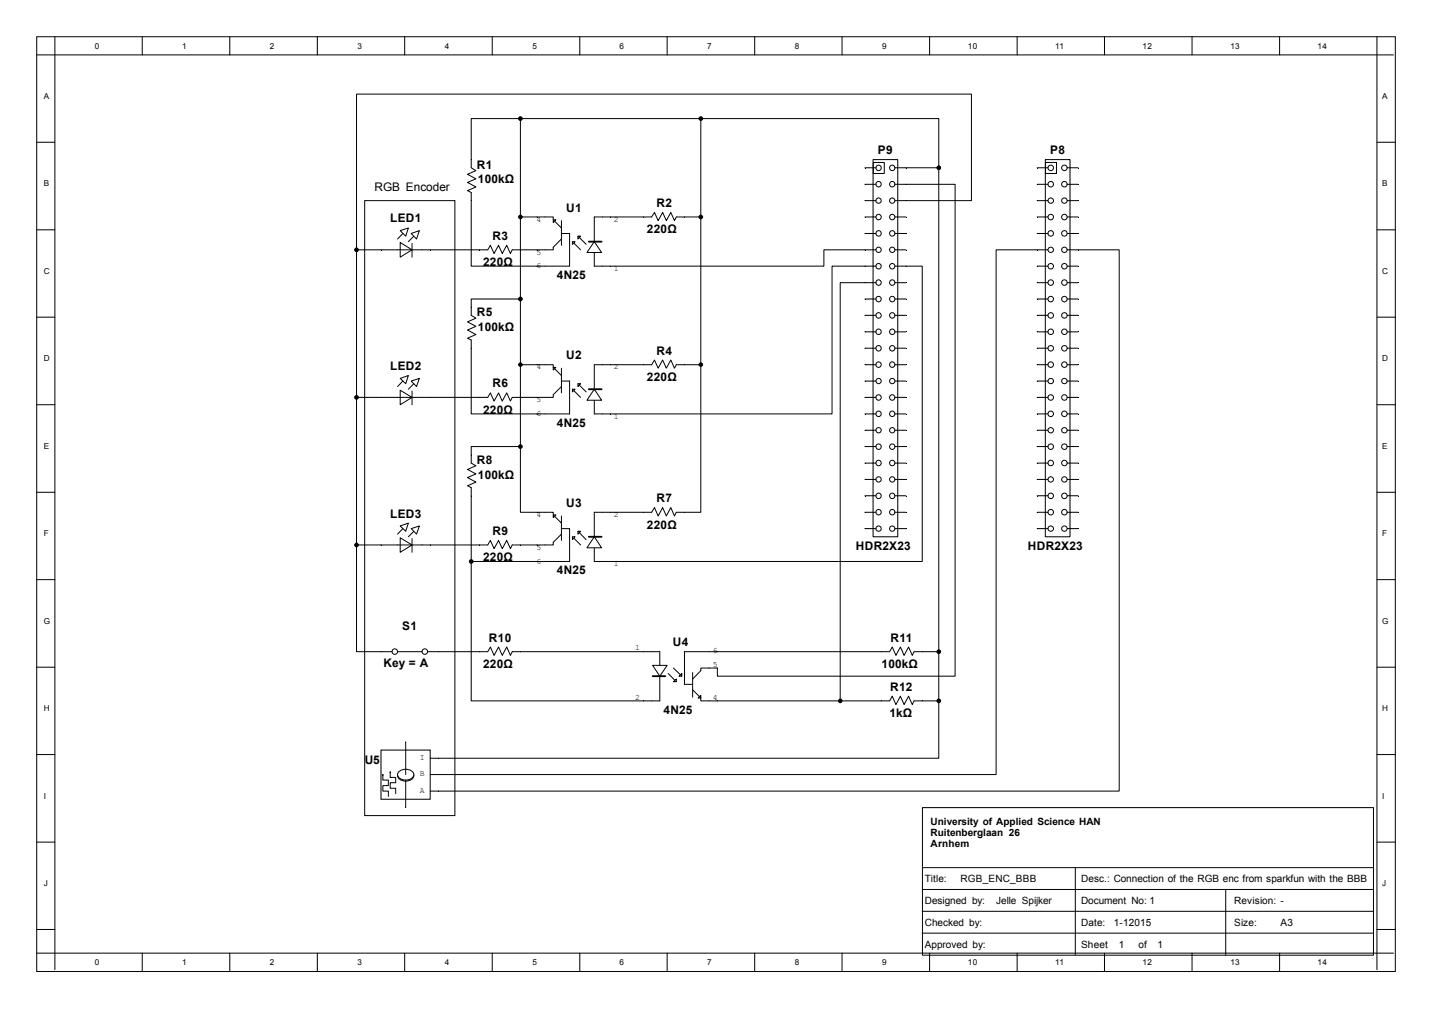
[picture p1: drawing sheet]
<svg xmlns="http://www.w3.org/2000/svg" width="297mm" height="210mm" viewBox="0 0 297 210" stroke-linecap="round" stroke-linejoin="round" font-family="sans-serif">
<g fill="none" stroke="#000" stroke-width=".21">
<path d="M7.6 7.6h281.8v193.9h-281.8zM7.6 11.4h281.4M11.4 7.6v193.5M29.5 7.6v3.8M47.7 7.6v3.8M65.8 7.6v3.8M83.9 7.6v3.8M102.1 7.6v3.8M120.3 7.6v3.8M138.4 7.6v3.8M156.5 7.6v3.8M174.7 7.6v3.8"/>
<path d="M192.8 7.6v3.8M211 7.6v3.8M229.1 7.6v3.8M247.3 7.6v3.8M265.4 7.6v3.8M285.6 7.6v193.5M7.6 29.5h3.8M285.6 29.5h3.8M7.6 47.7h3.8M285.6 47.7h3.8M7.6 65.8h3.8M285.6 65.8h3.8"/>
<path d="M7.6 83.9h3.8M285.6 83.9h3.8M7.6 102.1h3.8M285.6 102.1h3.8M7.6 120.2h3.8M7.6 138.4h3.8M285.6 120.2h3.8M285.6 138.4h3.8M7.6 156.5h3.8M285.6 156.5h3.8M7.6 174.7h3.8M285.6 174.7h3.8"/>
<path d="M7.6 192.8h3.8M7.6 197.7h281.4M29.5 197.7v3.8M47.7 197.7v3.8M65.8 197.7v3.8M83.9 197.7v3.8M102.1 197.7v3.8M120.3 197.7v3.8M138.4 197.7v3.8M156.5 197.7v3.8M174.7 197.7v3.8M192.8 197.7v3.8"/>
<path d="M211 197.7v3.8M229.1 197.7v3.8M247.3 197.7v3.8M265.4 197.7v3.8M285.6 192.8h3.8"/>
</g>
<path d="M83 50.3l2.5 1.5-2.5 1.5z" fill="#fff"/>
<g fill="none" stroke="#000" stroke-width=".21">
<path d="M179.4 38.2h2.3M179.4 34.8h2.3M181.1 33.1h5.1v78.2h-5.1zM181.1 33.7h2.3v2.3h-2.3zM185.6 38.2h2.3M185.6 34.8h2.3M215.1 38.2h2.3M215.1 34.8h2.3M216.8 33.1h5.2v78.2h-5.2zM216.9 33.7h2.3v2.3h-2.3zM221.4 38.2h2.2M221.4 34.8h2.2"/>
<path d="M79 51.8h10.2M83 50.3l2.5 1.5-2.5 1.5zM83 47.8l1.7-.5-.5 1.7zM83.6 48.4l-1.1 1.2M85.3 48.4l1.7-.6-.6 1.8zM85.5 50.5v2.8M85.8 49l-1.1 1.1M114.8 45.6l1.7 1.7M116.5 48.4h1.6v6.8M116.5 45.8v5.1M116.5 49.6l-1.7 1.7M118.7 50.1l1.7 1.7"/>
<path d="M119.9 49l1.7 1.7M123.3 45v10.2M179.4 51.8h2.3M179.4 55.2h2.3M179.4 48.4h2.3M179.4 45h2.3M179.4 41.6h2.3M179.4 58.6h2.3M185.6 51.8h2.3M185.6 55.2h2.3M185.6 48.4h2.3M185.6 45h2.3"/>
<path d="M185.6 41.6h2.3M185.6 58.6h2.3M215.1 51.8h2.3M215.1 55.2h2.3M215.1 48.4h2.3M215.1 45h2.3M215.1 41.6h2.3M215.1 58.6h2.3M221.4 51.8h2.2M221.4 55.2h2.2M221.4 48.4h2.2M221.4 45h2.2"/>
<path d="M221.4 41.6h2.2M221.4 58.6h2.2M179.4 79h2.3M179.4 75.6h2.3M179.4 72.2h2.3M179.4 68.8h2.3M179.4 65.4h2.3M179.4 62h2.3M185.6 79h2.3M185.6 75.6h2.3M185.6 72.2h2.3M185.6 68.8h2.3"/>
<path d="M185.6 65.4h2.3M185.6 62h2.3M215.1 79h2.3M215.1 75.6h2.3M215.1 72.2h2.3M215.1 68.8h2.3M215.1 65.4h2.3M215.1 62h2.3M221.4 79h2.2M221.4 75.6h2.2M221.4 72.2h2.2M221.4 68.8h2.2"/>
<path d="M221.4 65.4h2.2M221.4 62h2.2M179.4 99.4h2.3M179.4 96.1h2.3M179.4 92.6h2.3M179.4 89.2h2.3M179.4 85.9h2.3M179.4 82.4h2.3M185.6 99.4h2.3M185.6 96.1h2.3M185.6 92.6h2.3M185.6 89.2h2.3"/>
<path d="M185.6 85.9h2.3M185.6 82.4h2.3M215.1 99.4h2.3M215.1 96.1h2.3M215.1 92.6h2.3M215.1 89.2h2.3M215.1 85.9h2.3M215.1 82.4h2.3M221.4 99.4h2.2M221.4 96.1h2.2M221.4 92.6h2.2M221.4 89.2h2.2"/>
<path d="M221.4 85.9h2.2M221.4 82.4h2.2M179.4 109.6h2.3M179.4 106.3h2.3M179.4 102.8h2.3M185.6 109.6h2.3M185.6 106.3h2.3M185.6 102.8h2.3M215.1 109.6h2.3M215.1 106.3h2.3M215.1 102.8h2.3M221.4 109.6h2.2"/>
<path d="M221.4 106.3h2.2M221.4 102.8h2.2M79 135.2h2.3M82.5 135.2h5M88.7 135.2h2.3"/>
<circle cx="182.2" cy="34.8" r=".56"/>
<circle cx="182.2" cy="38.2" r=".56"/>
<circle cx="185.1" cy="34.8" r=".56"/>
<circle cx="185.1" cy="38.2" r=".56"/>
<circle cx="217.9" cy="38.2" r=".57"/>
<circle cx="218" cy="34.8" r=".57"/>
<circle cx="220.8" cy="38.2" r=".57"/>
<circle cx="220.8" cy="34.8" r=".57"/>
<circle cx="182.2" cy="55.2" r=".56"/>
<circle cx="182.2" cy="58.6" r=".56"/>
<circle cx="182.2" cy="45" r=".56"/>
<circle cx="182.2" cy="48.4" r=".56"/>
<circle cx="182.2" cy="51.8" r=".55"/>
<circle cx="182.2" cy="41.6" r=".55"/>
<circle cx="185.1" cy="55.2" r=".56"/>
<circle cx="185.1" cy="45" r=".56"/>
<circle cx="185.1" cy="48.4" r=".56"/>
<circle cx="185.1" cy="58.6" r=".56"/>
<circle cx="185.1" cy="41.6" r=".55"/>
<circle cx="185.1" cy="51.8" r=".55"/>
<circle cx="217.9" cy="48.4" r=".57"/>
<circle cx="217.9" cy="58.6" r=".57"/>
<circle cx="218" cy="45" r=".57"/>
<circle cx="218" cy="55.2" r=".57"/>
<circle cx="218" cy="51.8" r=".56"/>
<circle cx="218" cy="41.6" r=".56"/>
<circle cx="220.8" cy="58.6" r=".57"/>
<circle cx="220.8" cy="48.4" r=".57"/>
<circle cx="220.8" cy="45" r=".57"/>
<circle cx="220.8" cy="55.2" r=".57"/>
<circle cx="220.8" cy="41.6" r=".56"/>
<circle cx="220.8" cy="51.8" r=".56"/>
<circle cx="182.2" cy="68.8" r=".56"/>
<circle cx="182.2" cy="62" r=".56"/>
<circle cx="182.2" cy="72.2" r=".56"/>
<circle cx="182.2" cy="75.6" r=".56"/>
<circle cx="182.2" cy="65.4" r=".56"/>
<circle cx="182.2" cy="79" r=".55"/>
<circle cx="185.1" cy="72.2" r=".56"/>
<circle cx="185.1" cy="62" r=".56"/>
<circle cx="185.1" cy="68.8" r=".56"/>
<circle cx="185.1" cy="75.6" r=".56"/>
<circle cx="185.1" cy="65.4" r=".56"/>
<circle cx="185.1" cy="79" r=".55"/>
<circle cx="217.9" cy="68.8" r=".57"/>
<circle cx="217.9" cy="75.6" r=".57"/>
<circle cx="218" cy="62" r=".57"/>
<circle cx="218" cy="72.2" r=".57"/>
<circle cx="218" cy="65.4" r=".57"/>
<circle cx="218" cy="79" r=".56"/>
<circle cx="220.8" cy="75.6" r=".57"/>
<circle cx="220.8" cy="68.8" r=".57"/>
<circle cx="220.8" cy="62" r=".57"/>
<circle cx="220.8" cy="72.2" r=".57"/>
<circle cx="220.8" cy="65.4" r=".57"/>
<circle cx="220.8" cy="79" r=".56"/>
<circle cx="182.2" cy="82.4" r=".56"/>
<circle cx="182.2" cy="92.6" r=".56"/>
<circle cx="182.2" cy="85.8" r=".56"/>
<circle cx="182.2" cy="96" r=".56"/>
<circle cx="182.2" cy="89.2" r=".55"/>
<circle cx="182.2" cy="99.4" r=".55"/>
<circle cx="185.1" cy="96" r=".56"/>
<circle cx="185.1" cy="92.6" r=".56"/>
<circle cx="185.1" cy="85.8" r=".56"/>
<circle cx="185.1" cy="82.4" r=".56"/>
<circle cx="185.1" cy="99.4" r=".55"/>
<circle cx="185.1" cy="89.2" r=".55"/>
<circle cx="217.9" cy="85.8" r=".57"/>
<circle cx="217.9" cy="96" r=".57"/>
<circle cx="218" cy="82.4" r=".57"/>
<circle cx="218" cy="92.6" r=".57"/>
<circle cx="218" cy="89.2" r=".56"/>
<circle cx="218" cy="99.4" r=".56"/>
<circle cx="220.8" cy="85.8" r=".57"/>
<circle cx="220.8" cy="96" r=".57"/>
<circle cx="220.8" cy="82.4" r=".57"/>
<circle cx="220.8" cy="92.6" r=".57"/>
<circle cx="220.8" cy="89.2" r=".56"/>
<circle cx="220.8" cy="99.4" r=".56"/>
<circle cx="182.2" cy="106.2" r=".56"/>
<circle cx="182.2" cy="102.8" r=".56"/>
<circle cx="182.2" cy="109.6" r=".55"/>
<circle cx="185.1" cy="102.8" r=".56"/>
<circle cx="185.1" cy="106.2" r=".56"/>
<circle cx="185.1" cy="109.6" r=".55"/>
<circle cx="217.9" cy="106.2" r=".57"/>
<circle cx="218" cy="102.8" r=".57"/>
<circle cx="218" cy="109.6" r=".56"/>
<circle cx="220.8" cy="106.2" r=".57"/>
<circle cx="220.8" cy="102.8" r=".57"/>
<circle cx="220.8" cy="109.6" r=".56"/>
<circle cx="81.9" cy="135.2" r=".57"/>
<circle cx="88.1" cy="135.2" r=".57"/>
</g>
<path d="M119.9 49h.5l-.5 .6z" fill="#fff"/>
<path d="M119.9 49h.5l-.5 .6z" fill="none" stroke="#000" stroke-width=".21"/>
<path d="M118.7 50.1h.6l-.6 .6z" fill="#fff"/>
<path d="M113.1 45h1.7v.6M113.1 55.2h5M114.8 51.3v.5h-1.7M118.7 50.1h.6l-.6 .6z" fill="none" stroke="#000" stroke-width=".21"/>
<path d="M114.8 45.6h.5l-.5 .5z" fill="#fff"/>
<path d="M114.8 45.6h.5l-.5 .5zM123.3 55.2h1.7M123.3 45h1.7" fill="none" stroke="#000" stroke-width=".21"/>
<path d="M123.3 50.1l1.5 2.3h-3.1z" fill="#fff"/>
<path d="M97.7 33.1v1.7l1 .6-1.7 .8 1.7 .9-1.7 .7 1.7 1-1.7 .7 .7 .4v15.3h15.4M99.4 51.8h1.8l.5-.9 .8 1.7 .9-1.7 .8 1.7 .9-1.7 .8 1.7 .4-.8h6.8M111.4 45h1.7M123.3 50.1l1.5 2.3h-3.1zM125 45h10.2l.6-.9 .7 1.7 1-1.7 .7 1.7 .9-1.7 .8 1.7 .4-.8h1.7M125 55.2h1.7" fill="none" stroke="#000" stroke-width=".21"/>
<path d="M122.1 50.1h2.7" fill="none" stroke="#000" stroke-width=".38"/>
<path d="M83 80.9l2.5 1.5-2.5 1.5z" fill="#fff"/>
<g fill="none" stroke="#000" stroke-width=".21">
<path d="M83 78.5l1.7-.6-.5 1.7zM83.6 79l-1.1 1.2M85.3 79l1.7-.5-.6 1.7zM85.8 79.6l-1.1 1.1M114.8 76.2l1.7 1.7M116.5 76.4v5.1M116.5 79h1.6v6.9M119.9 79.6l1.7 1.7M123.3 75.6v10.3M79 82.4h10.2M83 80.9l2.5 1.5-2.5 1.5zM85.5 81.1v2.8"/>
<path d="M116.5 80.2l-1.7 1.7M118.7 80.7l1.7 1.7"/>
</g>
<path d="M119.9 79.6h.5l-.5 .6z" fill="#fff"/>
<path d="M119.9 79.6h.5l-.5 .6z" fill="none" stroke="#000" stroke-width=".21"/>
<path d="M118.7 80.7h.6l-.6 .6z" fill="#fff"/>
<path d="M113.1 75.6h1.7v.6M113.1 85.9h5M114.8 81.9v.5h-1.7M118.7 80.7h.6l-.6 .6z" fill="none" stroke="#000" stroke-width=".21"/>
<path d="M114.8 76.2h.5l-.5 .6z" fill="#fff"/>
<path d="M114.8 76.2h.5l-.5 .6zM123.3 75.6h1.7M123.3 85.9h1.7" fill="none" stroke="#000" stroke-width=".21"/>
<path d="M123.3 80.7l1.5 2.3h-3.1z" fill="#fff"/>
<path d="M97.7 63.7v1.7l1 .6-1.7 .8 1.7 .9-1.7 .8 1.7 .9-1.7 .7 .7 .4v15.4h15.4M111.4 75.6h1.7M125 75.6h10.2l.6-.9 .7 1.7 1-1.7 .7 1.7 .9-1.7 .8 1.7 .4-.8h1.7M99.4 82.4h1.8l.5-.9 .8 1.7 .9-1.7 .8 1.7 .9-1.7 .8 1.7 .4-.8h6.8M123.3 80.7l1.5 2.3h-3.1zM125 85.9h1.7" fill="none" stroke="#000" stroke-width=".21"/>
<path d="M122.1 80.7h2.7" fill="none" stroke="#000" stroke-width=".38"/>
<path d="M83 111.5l2.5 1.5-2.5 1.6z" fill="#fff"/>
<g fill="none" stroke="#000" stroke-width=".21">
<path d="M79 113h10.2M83 111.5l2.5 1.5-2.5 1.6zM83 109.1l1.7-.6-.5 1.7zM83.6 109.6l-1.1 1.2M85.3 109.6l1.7-.5-.6 1.7zM85.5 111.7v2.9M85.8 110.2l-1.1 1.1M114.8 106.8l1.7 1.7M116.5 107v5.1M116.5 109.6h1.6v6.9M116.5 110.8l-1.7 1.7M118.7 111.3l1.7 1.7"/>
<path d="M119.9 110.2l1.7 1.7M123.3 106.3v10.2"/>
</g>
<path d="M119.9 110.2h.5l-.5 .6z" fill="#fff"/>
<path d="M119.9 110.2h.5l-.5 .6z" fill="none" stroke="#000" stroke-width=".21"/>
<path d="M118.7 111.3h.6l-.6 .6z" fill="#fff"/>
<path d="M113.1 106.3h1.7v.5M113.1 116.5h5M114.8 112.5v.5h-1.7M118.7 111.3h.6l-.6 .6z" fill="none" stroke="#000" stroke-width=".21"/>
<path d="M114.8 106.8h.5l-.5 .6z" fill="#fff"/>
<path d="M114.8 106.8h.5l-.5 .6zM123.3 116.5h1.7M123.3 106.3h1.7" fill="none" stroke="#000" stroke-width=".21"/>
<path d="M123.3 111.3l1.5 2.3h-3.1z" fill="#fff"/>
<g fill="none" stroke="#000" stroke-width=".21">
<path d="M74 51.8v30.6M111.4 45h-3.5v47.6M107.9 62h-10.2v1.7M107.9 75.6h3.5M107.9 92.6h-10.2v3.5l1 .5-1.7 .8 1.7 .9-1.7 .8 1.7 .9-1.7 .8 .7 .3v1.7M107.9 92.6v13.7h5.2M99.4 113h1.8l.5-.9 .8 1.7 .9-1.7 .8 1.7 .9-1.7 .8 1.7 .4-.8h6.8M111.4 116.5h1.7M123.3 111.3l1.5 2.3h-3.1zM125 106.3h10.2l.6-1 .7 1.7 1-1.7 .7 1.7 .9-1.7 .8 1.7 .4-.7h1.7M125 116.5h1.7M136.9 135.2v10.2"/>
<path d="M138.6 139.7l1.7 1.7M139.7 138.6l1.7 1.7M142 135.2v6.7h1.7M143.7 139.5v5.1M145.4 139.1l-1.7 1.7M143.7 143.1l1.7 1.7"/>
<circle cx="74" cy="51.8" r=".38"/>
<circle cx="107.9" cy="45" r=".38"/>
<circle cx="107.9" cy="62" r=".38"/>
<circle cx="108" cy="75.6" r=".37"/>
<circle cx="74" cy="82.4" r=".38"/>
<circle cx="107.9" cy="92.6" r=".38"/>
</g>
<path d="M122.1 111.3h2.7" fill="none" stroke="#000" stroke-width=".38"/>
<g fill="#000">
<circle cx="74" cy="51.8" r=".38"/>
<circle cx="107.9" cy="45" r=".38"/>
<circle cx="107.9" cy="62" r=".38"/>
<circle cx="108" cy="75.6" r=".37"/>
<circle cx="74" cy="82.4" r=".38"/>
<circle cx="107.9" cy="92.6" r=".38"/>
</g>
<path d="M139.7 141.4l.6-.6v.6z" fill="#fff"/>
<path d="M139.7 141.4l.6-.6v.6z" fill="none" stroke="#000" stroke-width=".21"/>
<path d="M140.8 140.3l.6-.6v.6z" fill="#fff"/>
<path d="M142 135.2h5.1M147.1 138.6h-1.7v.5M140.8 140.3l.6-.6v.6zM145.4 144.8v.6h1.7" fill="none" stroke="#000" stroke-width=".21"/>
<path d="M144.8 144.8l.6-.6v.6z" fill="#fff"/>
<path d="M135.2 135.2h1.7M135.2 145.4h1.7M144.8 144.8l.6-.6v.6z" fill="none" stroke="#000" stroke-width=".21"/>
<path d="M135.4 138h3l-1.5 2.3z" fill="#fff"/>
<g fill="none" stroke="#000" stroke-width=".21">
<path d="M107.9 24.6h-10.2v8.5M107.9 24.6v20.4M107.9 24.6h37.5M145.4 24.6h49.3v10.2M145.4 24.6v51M187.9 38.2h10.2v102.1h-49.3v-1.7h-1.7M187.9 34.8h6.8M194.7 34.8v110.6M75.6 41.6h18.8v127.6h-18.8zM89.2 51.8h10.2M142 45h3.4M179.4 58.6h-5.1v86.8"/>
<path d="M179.4 51.8h-8.5v3.4h-44.2M179.4 55.2h-6.8v30.7h-45.9M187.9 41.6h13.6v-22.1h-127.5v32.3h5M187.9 55.2h3.4v61.3h-64.6M215.1 51.8h-8.5v108.9h-117.4M223.6 51.8h8.6v112.3h-143M142 75.6h3.4M145.4 75.6v30.7h-3.4M79 82.4h-5v30.6M89.2 82.4h10.2M74 113v22.2h5M74 113h5"/>
<path d="M89.2 113h10.2M97.7 116.5v28.9h37.5M97.7 102.8v13.7M97.7 116.5h13.7M91 135.2h10.2l.5-1 .8 1.7 .9-1.7 .8 1.7 .9-1.7 .8 1.7 .4-.7h28.9M135.4 138h3l-1.5 2.3zM147.1 135.2h37.4l.6-1 .7 1.7 1-1.7 .7 1.7 1-1.7 .7 1.7 .4-.7h5.1M79 155.6h10.2v10.2h-10.2zM84.2 153.9v6.8M147.1 145.4h37.4l.6-1 .7 1.7 1-1.7 .7 1.7 1-1.7 .7 1.7 .4-.7h5.1M194.7 145.4v11.9h-105.5M79.4 160.9v-.2v1.1h1.2v1.1h-1.2v1.2h1.2v1.1"/>
<path d="M80.9 160.3v-.2v1.1h1.2v1.1h-1.2v1.2h1.2v1.1M82.5 160.9a1.83 1.83 0 0 0 1.7 1.1 1.83 1.83 0 0 0 1.6-1.1M82.8 160a1.94 1.94 0 0 1 3 .7 1.83 1.83 0 0 1-1.6 1.1 1.83 1.83 0 0 1-1.7-1.1zM84.2 161.8v5.7M191.3 180h93.6M191.3 167.5h93.6v30.6h-93.6zM223.1 180v18.1M191.3 184.5h93.6M191.3 189h93.6M191.3 193.5h93.6M254.3 184.5v13.6"/>
<circle cx="107.9" cy="24.6" r=".38"/>
<circle cx="145.4" cy="24.6" r=".38"/>
<circle cx="194.7" cy="34.8" r=".38"/>
<circle cx="145.4" cy="45" r=".38"/>
<circle cx="145.4" cy="75.6" r=".37"/>
<circle cx="74" cy="113" r=".38"/>
<circle cx="97.7" cy="116.5" r=".38"/>
<circle cx="194.7" cy="135.2" r=".38"/>
<circle cx="174.3" cy="145.4" r=".37"/>
<circle cx="194.7" cy="145.4" r=".38"/>
</g>
<path d="M135.4 140.3h2.6" fill="none" stroke="#000" stroke-width=".38"/>
<g fill="#000">
<circle cx="107.9" cy="24.6" r=".38"/>
<circle cx="145.4" cy="24.6" r=".38"/>
<circle cx="194.7" cy="34.8" r=".38"/>
<circle cx="145.4" cy="45" r=".38"/>
<circle cx="145.4" cy="75.6" r=".37"/>
<circle cx="74" cy="113" r=".38"/>
<circle cx="97.7" cy="116.5" r=".38"/>
<circle cx="194.7" cy="135.2" r=".38"/>
<circle cx="174.3" cy="145.4" r=".37"/>
<circle cx="194.7" cy="145.4" r=".38"/>
</g>
<g font-size="2.5">
<text x="98.9" y="35">R1</text>
<text x="182.1" y="32">P9</text>
<text x="217.8" y="32">P8</text>
<text x="77.7" y="39.5">RGB Encoder</text>
<text x="99.1" y="38">100kΩ</text>
<text x="80.9" y="46.1">LED1</text>
<text x="117.5" y="43.9">U1</text>
<text x="136.2" y="42.9">R2</text>
<text x="102.1" y="49.7">R3</text>
<text x="134.2" y="48.4">220Ω</text>
<text x="100.2" y="55.2">220Ω</text>
<text x="115.5" y="57.9">4N25</text>
<text x="98.9" y="65.6">R5</text>
<text x="99.1" y="68.7">100kΩ</text>
<text x="80.9" y="76.8">LED2</text>
<text x="117.5" y="74.5">U2</text>
<text x="136.2" y="73.6">R4</text>
<text x="102.1" y="80.3">R6</text>
<text x="134.2" y="79">220Ω</text>
<text x="100.2" y="85.9">220Ω</text>
<text x="115.5" y="88.5">4N25</text>
<text x="98.9" y="96.2">R8</text>
<text x="99.1" y="99.3">100kΩ</text>
<text x="80.9" y="107.4">LED3</text>
<text x="117.5" y="105.1">U3</text>
<text x="136.2" y="104.2">R7</text>
<text x="102.1" y="111">R9</text>
<text x="134.2" y="109.6">220Ω</text>
<text x="100.2" y="116.5">220Ω</text>
<text x="115.5" y="119.1">4N25</text>
<text x="177.5" y="114">HDR2X23</text>
<text x="213.2" y="114">HDR2X23</text>
<text x="83.4" y="130.6">S1</text>
<text x="101.4" y="133.1">R10</text>
<text x="139.6" y="134">U4</text>
<text x="184.7" y="133.1">R11</text>
<text x="79.6" y="138.4">Key = A</text>
<text x="100.2" y="138.6">220Ω</text>
<text x="182.8" y="138.6">100kΩ</text>
<text x="184.7" y="143.3">R12</text>
<text x="137.6" y="148">4N25</text>
<text x="184.5" y="148.8">1kΩ</text>
<text x="75.6" y="158.4">U5</text>
</g>
<g font-size="2.1">
<text x="193" y="171.1">University of Applied Science HAN</text>
<text x="193" y="173.4">Ruitenberglaan 26</text>
<text x="193" y="175.6">Arnhem</text>
<text x="191.9" y="183">Title:</text>
<text x="199.2" y="183">RGB_ENC_BBB</text>
<text x="224.2" y="183">Desc.: Connection of the RGB enc from sparkfun with the BBB</text>
<text x="191.9" y="187.5">Designed by:</text>
<text x="206.6" y="187.5">Jelle Spijker</text>
<text x="224.2" y="187.5">Document No: 1</text>
<text x="256" y="187.5">Revision: -</text>
<text x="191.9" y="196.6">Approved by:</text>
<text x="191.9" y="192.1">Checked by:</text>
<text x="224.2" y="192.1">Date:</text>
<text x="224.2" y="196.6">Sheet</text>
<text x="231" y="192.1">1-12015</text>
<text x="232.1" y="196.6">1</text>
<text x="236.1" y="196.6">of</text>
<text x="240.1" y="196.6">1</text>
<text x="256" y="192.1">Size:</text>
<text x="265.6" y="192.1">A3</text>
</g>
<g font-size="1.7">
<text x="19.7" y="10.1">0</text>
<text x="37.8" y="10.1">1</text>
<text x="56" y="10.1">2</text>
<text x="74.1" y="10.1">3</text>
<text x="92.2" y="10.1">4</text>
<text x="110.4" y="10.1">5</text>
<text x="128.5" y="10.1">6</text>
<text x="146.7" y="10.1">7</text>
<text x="164.8" y="10.1">8</text>
<text x="183" y="10.1">9</text>
<text x="200.8" y="10.1">10</text>
<text x="218.9" y="10.1">11</text>
<text x="237" y="10.1">12</text>
<text x="255.2" y="10.1">13</text>
<text x="273.3" y="10.1">14</text>
<text x="9.1" y="20.5">A</text>
<text x="286.7" y="20.5">A</text>
<text x="9.1" y="38.7">B</text>
<text x="286.7" y="38.7">B</text>
<text x="111.3" y="46">4</text>
<text x="127.3" y="46">2</text>
<text x="111.3" y="52.8">5</text>
<text x="9.1" y="56.8">C</text>
<text x="111.3" y="55.6">6</text>
<text x="127.3" y="56.2">1</text>
<text x="286.7" y="56.8">C</text>
<text x="9.1" y="74.9">D</text>
<text x="111.3" y="76.6">4</text>
<text x="127.3" y="76.6">2</text>
<text x="286.7" y="74.9">D</text>
<text x="111.3" y="83.4">5</text>
<text x="111.3" y="86.3">6</text>
<text x="127.3" y="86.8">1</text>
<text x="9.1" y="93">E</text>
<text x="286.7" y="93">E</text>
<text x="111.3" y="107.2">4</text>
<text x="127.3" y="107.2">2</text>
<text x="9.1" y="111.2">F</text>
<text x="286.7" y="111.2">F</text>
<text x="111.3" y="114">5</text>
<text x="111.3" y="116.9">6</text>
<text x="127.3" y="117.4">1</text>
<text x="9.1" y="129.4">G</text>
<text x="286.7" y="129.4">G</text>
<text x="131.8" y="134.9">1</text>
<text x="147.9" y="135.5">6</text>
<text x="147.9" y="138.3">5</text>
<text x="9.1" y="147.5">H</text>
<text x="131.8" y="145.1">2</text>
<text x="147.9" y="145.1">4</text>
<text x="286.7" y="147.5">H</text>
<text x="87.1" y="161">B</text>
<text x="87.1" y="157.6">I</text>
<text x="9.1" y="165.7">I</text>
<text x="87.1" y="164.5">A</text>
<text x="286.7" y="165.7">I</text>
<text x="9.1" y="183.8">J</text>
<text x="286.7" y="183.8">J</text>
<text x="19.7" y="200.2">0</text>
<text x="37.8" y="200.2">1</text>
<text x="56" y="200.2">2</text>
<text x="74.1" y="200.2">3</text>
<text x="92.2" y="200.2">4</text>
<text x="110.4" y="200.2">5</text>
<text x="128.5" y="200.2">6</text>
<text x="146.7" y="200.2">7</text>
<text x="164.8" y="200.2">8</text>
<text x="183" y="200.2">9</text>
<text x="200.8" y="200.2">10</text>
<text x="218.9" y="200.2">11</text>
<text x="237" y="200.2">12</text>
<text x="255.2" y="200.2">13</text>
<text x="273.3" y="200.2">14</text>
</g>
</svg>
